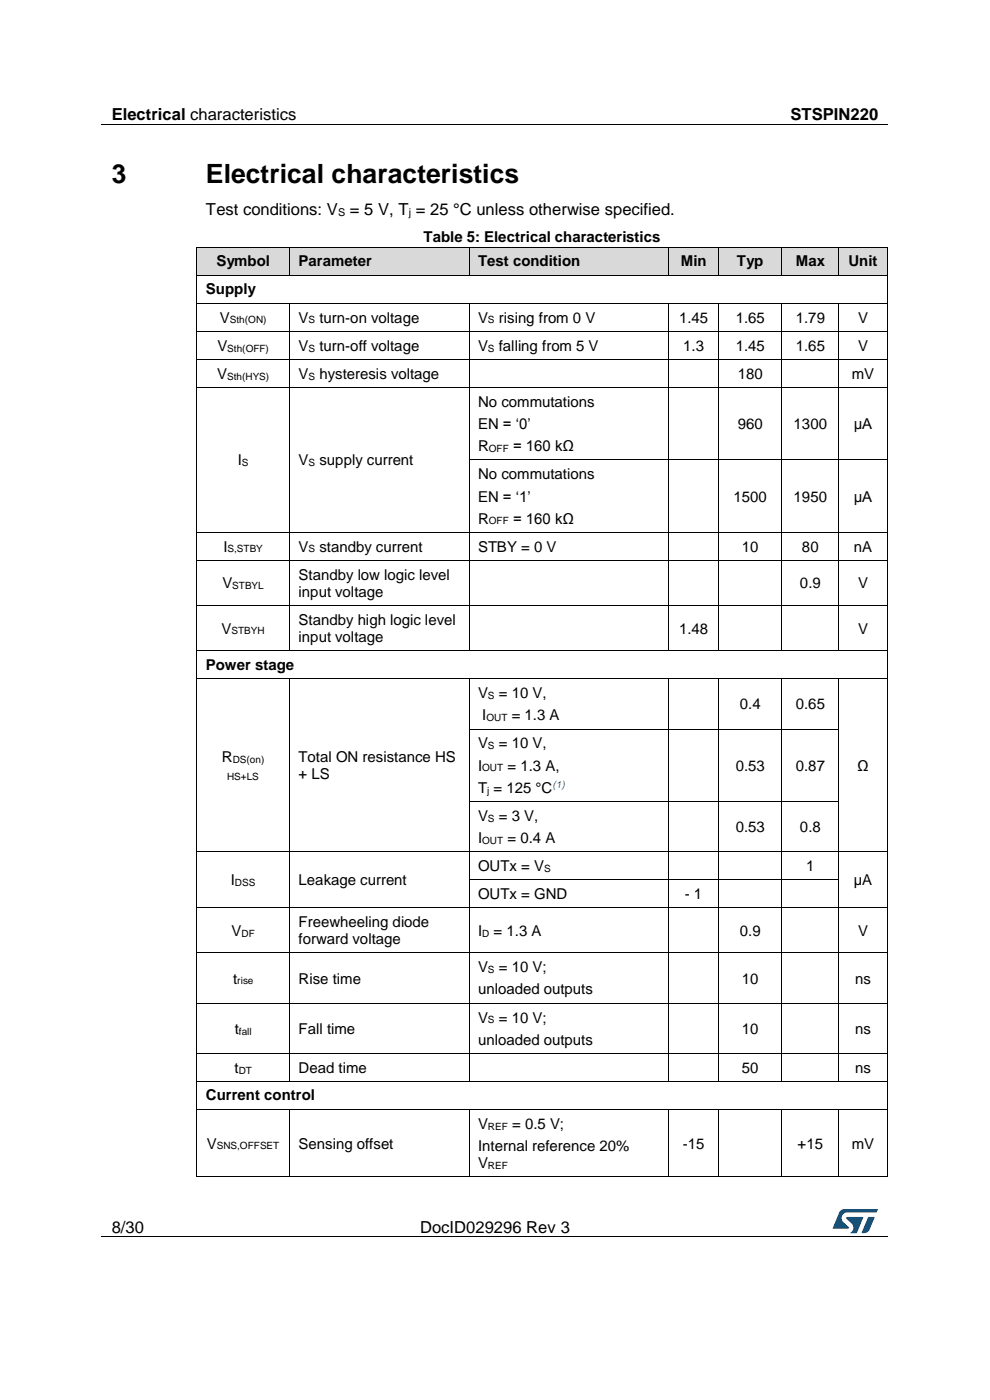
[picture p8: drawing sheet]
<svg xmlns="http://www.w3.org/2000/svg" width="210mm" height="297mm" viewBox="0 0 210 297" stroke-linecap="round" stroke-linejoin="round" font-family="sans-serif">
<path d="M21.5 26.5h166.7M21.5 262.4h166.7" fill="none" stroke="#000" stroke-width=".21"/>
<g fill="#000">
<path d="M104.6 26.4h.2v.1h-.2z" fill-rule="evenodd"/>
<path d="M61.6 262.3h.1v.2h-.1z" fill-rule="evenodd"/>
<path d="M148 262.3h.1v.2h-.1z" fill-rule="evenodd"/>
</g>
<g fill="#005288">
<path d="M178.2 256.9l.6-.4h.4l7 .1-.3 .6h-6.1a1.26 1.26 0 0 0-1.3 1.1 1.26 1.26 0 0 0 .8 1.4l.7 .6v.3l-3.3 .1z"/>
<path d="M184.2 258.2l1.3 .1-1 2.5a1.32 1.32 0 0 1-1.7 .7z"/>
<path d="M179.6 258.2l3.6 .1-1.5 3.3h-1.4a1.35 1.35 0 0 0 .7-1.2 1.35 1.35 0 0 0-.8-1.2l-.6-.6z"/>
</g>
<g fill="#d9d9d9">
<path d="M41.8 52.6h19.6v5.7h-19.6z" fill-rule="evenodd"/>
<path d="M43.7 52.6h15.8v5.7h-15.8z" fill-rule="evenodd"/>
<path d="M61.5 52.6h38v5.7h-38z" fill-rule="evenodd"/>
<path d="M63.3 52.6h34.3v5.7h-34.3z" fill-rule="evenodd"/>
<path d="M99.5 52.6h42.3v5.7h-42.3z" fill-rule="evenodd"/>
<path d="M101.4 52.6h38.5v5.7h-38.5z" fill-rule="evenodd"/>
<path d="M141.8 52.6h10.6v5.7h-10.6z" fill-rule="evenodd"/>
<path d="M143.7 52.6h6.8v5.7h-6.8z" fill-rule="evenodd"/>
<path d="M152.5 52.6h13.4v5.7h-13.4z" fill-rule="evenodd"/>
<path d="M154.3 52.6h9.7v5.7h-9.7z" fill-rule="evenodd"/>
<path d="M165.9 52.6h12v5.7h-12z" fill-rule="evenodd"/>
<path d="M167.8 52.6h8.2v5.7h-8.2z" fill-rule="evenodd"/>
<path d="M178 52.6h10.2v5.7h-10.2z" fill-rule="evenodd"/>
<path d="M179.8 52.6h6.5v5.7h-6.5z" fill-rule="evenodd"/>
</g>
<g fill="#000">
<path d="M41.7 58.3h.2v.2h-.2z" fill-rule="evenodd"/>
<path d="M41.7 58.3h.2v.2h-.2z" fill-rule="evenodd"/>
<path d="M41.7 52.5l.1 .1z" fill-rule="evenodd"/>
<path d="M41.7 52.5l.1 .1z" fill-rule="evenodd"/>
<path d="M41.9 58.3h.1v.2h-.1z" fill-rule="evenodd"/>
<path d="M61.3 52.5l.1 .1z" fill-rule="evenodd"/>
<path d="M61.3 58.3h.2v.2h-.2z" fill-rule="evenodd"/>
<path d="M99.5 52.5v.1z" fill-rule="evenodd"/>
<path d="M99.5 58.3h.1v.2h-.1z" fill-rule="evenodd"/>
<path d="M141.8 52.5v.1z" fill-rule="evenodd"/>
<path d="M141.8 58.3h.1v.2h-.1z" fill-rule="evenodd"/>
<path d="M152.4 52.5l.1 .1z" fill-rule="evenodd"/>
<path d="M152.4 58.3h.2v.2h-.2z" fill-rule="evenodd"/>
<path d="M165.8 52.5l.1 .1z" fill-rule="evenodd"/>
<path d="M165.8 58.3h.2v.2h-.2z" fill-rule="evenodd"/>
<path d="M177.9 52.5l.1 .1z" fill-rule="evenodd"/>
<path d="M177.9 58.3h.1v.2h-.1z" fill-rule="evenodd"/>
<path d="M188.2 58.3h.1v.2h-.1z" fill-rule="evenodd"/>
<path d="M188.2 58.3h.1v.2h-.1z" fill-rule="evenodd"/>
<path d="M188.2 52.5l.1 .1z" fill-rule="evenodd"/>
<path d="M188.2 52.5l.1 .1z" fill-rule="evenodd"/>
<path d="M41.7 64.3h.2v.1h-.2z" fill-rule="evenodd"/>
<path d="M41.7 70.2h.2v.2h-.2z" fill-rule="evenodd"/>
<path d="M41.7 76.2h.2v.1h-.2z" fill-rule="evenodd"/>
<path d="M61.3 64.3h.2v.1h-.2z" fill-rule="evenodd"/>
<path d="M61.3 70.2h.2v.2h-.2z" fill-rule="evenodd"/>
<path d="M61.3 76.2h.2v.1h-.2z" fill-rule="evenodd"/>
<path d="M99.4 64.3h.2v.1h-.2z" fill-rule="evenodd"/>
<path d="M99.4 70.2h.2v.2h-.2z" fill-rule="evenodd"/>
<path d="M99.4 76.2h.2v.1h-.2z" fill-rule="evenodd"/>
<path d="M141.7 64.3h.2v.1h-.2z" fill-rule="evenodd"/>
<path d="M141.7 70.2h.2v.2h-.2z" fill-rule="evenodd"/>
<path d="M141.7 76.2h.2v.1h-.2z" fill-rule="evenodd"/>
<path d="M152.3 64.3h.2v.1h-.2z" fill-rule="evenodd"/>
<path d="M152.3 70.2h.2v.2h-.2z" fill-rule="evenodd"/>
<path d="M152.3 76.2h.2v.1h-.2z" fill-rule="evenodd"/>
<path d="M165.8 64.3h.1v.1h-.1z" fill-rule="evenodd"/>
<path d="M165.8 70.2h.1v.2h-.1z" fill-rule="evenodd"/>
<path d="M165.8 76.2h.1v.1h-.1z" fill-rule="evenodd"/>
<path d="M177.8 64.3h.2v.1h-.2z" fill-rule="evenodd"/>
<path d="M177.8 70.2h.2v.2h-.2z" fill-rule="evenodd"/>
<path d="M177.8 76.2h.2v.1h-.2z" fill-rule="evenodd"/>
<path d="M188.2 64.3h.1v.1h-.1z" fill-rule="evenodd"/>
<path d="M188.2 70.2h.1v.2h-.1z" fill-rule="evenodd"/>
<path d="M188.2 76.2h.1v.1h-.1z" fill-rule="evenodd"/>
<path d="M41.7 82.1h.2v.2h-.2z" fill-rule="evenodd"/>
<path d="M41.7 97.5h.2v.1h-.2z" fill-rule="evenodd"/>
<path d="M61.3 82.1h.2v.2h-.2z" fill-rule="evenodd"/>
<path d="M61.3 97.5h.2v.1h-.2z" fill-rule="evenodd"/>
<path d="M99.4 82.1h.2v.2h-.2z" fill-rule="evenodd"/>
<path d="M99.4 97.5h.2v.1h-.2z" fill-rule="evenodd"/>
<path d="M141.7 82.1h.2v.2h-.2z" fill-rule="evenodd"/>
<path d="M141.7 97.5h.2v.1h-.2z" fill-rule="evenodd"/>
<path d="M152.3 82.1h.2v.2h-.2z" fill-rule="evenodd"/>
<path d="M152.3 97.5h.2v.1h-.2z" fill-rule="evenodd"/>
<path d="M165.8 82.1h.1v.2h-.1z" fill-rule="evenodd"/>
<path d="M165.8 97.5h.1v.1h-.1z" fill-rule="evenodd"/>
<path d="M177.8 82.1h.2v.2h-.2z" fill-rule="evenodd"/>
<path d="M177.8 97.5h.2v.1h-.2z" fill-rule="evenodd"/>
<path d="M188.2 82.1h.1v.2h-.1z" fill-rule="evenodd"/>
<path d="M188.2 97.5h.1v.1h-.1z" fill-rule="evenodd"/>
<path d="M41.7 112.8h.2v.2h-.2z" fill-rule="evenodd"/>
<path d="M41.7 118.8h.2v.2h-.2z" fill-rule="evenodd"/>
<path d="M61.3 112.8h.2v.2h-.2z" fill-rule="evenodd"/>
<path d="M61.3 118.8h.2v.2h-.2z" fill-rule="evenodd"/>
<path d="M99.4 112.8h.2v.2h-.2z" fill-rule="evenodd"/>
<path d="M99.4 118.8h.2v.2h-.2z" fill-rule="evenodd"/>
<path d="M141.7 112.8h.2v.2h-.2z" fill-rule="evenodd"/>
<path d="M141.7 118.8h.2v.2h-.2z" fill-rule="evenodd"/>
<path d="M152.3 112.8h.2v.2h-.2z" fill-rule="evenodd"/>
<path d="M152.3 118.8h.2v.2h-.2z" fill-rule="evenodd"/>
<path d="M165.8 112.8h.1v.2h-.1z" fill-rule="evenodd"/>
<path d="M165.8 118.8h.1v.2h-.1z" fill-rule="evenodd"/>
<path d="M177.8 112.8h.2v.2h-.2z" fill-rule="evenodd"/>
<path d="M177.8 118.8h.2v.2h-.2z" fill-rule="evenodd"/>
<path d="M188.2 112.8h.1v.2h-.1z" fill-rule="evenodd"/>
<path d="M188.2 118.8h.1v.2h-.1z" fill-rule="evenodd"/>
<path d="M41.7 128.4h.2v.1h-.2z" fill-rule="evenodd"/>
<path d="M41.7 138h.2v.2h-.2z" fill-rule="evenodd"/>
<path d="M61.3 128.4h.2v.1h-.2z" fill-rule="evenodd"/>
<path d="M61.3 138h.2v.2h-.2z" fill-rule="evenodd"/>
<path d="M99.4 128.4h.2v.1h-.2z" fill-rule="evenodd"/>
<path d="M99.4 138h.2v.2h-.2z" fill-rule="evenodd"/>
<path d="M141.7 128.4h.2v.1h-.2z" fill-rule="evenodd"/>
<path d="M141.7 138h.2v.2h-.2z" fill-rule="evenodd"/>
<path d="M152.3 128.4h.2v.1h-.2z" fill-rule="evenodd"/>
<path d="M152.3 138h.2v.2h-.2z" fill-rule="evenodd"/>
<path d="M165.8 128.4h.1v.1h-.1z" fill-rule="evenodd"/>
<path d="M165.8 138h.1v.2h-.1z" fill-rule="evenodd"/>
<path d="M177.8 128.4h.2v.1h-.2z" fill-rule="evenodd"/>
<path d="M177.8 138h.2v.2h-.2z" fill-rule="evenodd"/>
<path d="M188.2 128.4h.1v.1h-.1z" fill-rule="evenodd"/>
<path d="M188.2 138h.1v.2h-.1z" fill-rule="evenodd"/>
<path d="M41.7 143.9h.2v.2h-.2z" fill-rule="evenodd"/>
<path d="M41.7 154.6h.2v.2h-.2z" fill-rule="evenodd"/>
<path d="M61.3 143.9h.2v.2h-.2z" fill-rule="evenodd"/>
<path d="M61.3 154.6h.2v.2h-.2z" fill-rule="evenodd"/>
<path d="M99.4 143.9h.2v.2h-.2z" fill-rule="evenodd"/>
<path d="M99.4 154.6h.2v.2h-.2z" fill-rule="evenodd"/>
<path d="M141.7 143.9h.2v.2h-.2z" fill-rule="evenodd"/>
<path d="M141.7 154.6h.2v.2h-.2z" fill-rule="evenodd"/>
<path d="M152.3 143.9h.2v.2h-.2z" fill-rule="evenodd"/>
<path d="M152.3 154.6h.2v.2h-.2z" fill-rule="evenodd"/>
<path d="M165.8 143.9h.1v.2h-.1z" fill-rule="evenodd"/>
<path d="M165.8 154.6h.1v.2h-.1z" fill-rule="evenodd"/>
<path d="M177.8 143.9h.2v.2h-.2z" fill-rule="evenodd"/>
<path d="M177.8 154.6h.2v.2h-.2z" fill-rule="evenodd"/>
<path d="M188.2 143.9h.1v.2h-.1z" fill-rule="evenodd"/>
<path d="M188.2 154.6h.1v.2h-.1z" fill-rule="evenodd"/>
<path d="M41.7 170h.2v.1h-.2z" fill-rule="evenodd"/>
<path d="M61.3 170h.2v.1h-.2z" fill-rule="evenodd"/>
<path d="M99.4 170h.2v.1h-.2z" fill-rule="evenodd"/>
<path d="M141.7 170h.2v.1h-.2z" fill-rule="evenodd"/>
<path d="M152.3 170h.2v.1h-.2z" fill-rule="evenodd"/>
<path d="M165.8 170h.1v.1h-.1z" fill-rule="evenodd"/>
<path d="M177.8 170h.2v.1h-.2z" fill-rule="evenodd"/>
<path d="M188.2 170h.1v.1h-.1z" fill-rule="evenodd"/>
<path d="M41.7 180.6h.2v.2h-.2z" fill-rule="evenodd"/>
<path d="M41.7 186.5h.2v.2h-.2z" fill-rule="evenodd"/>
<path d="M41.7 192.5h.2v.1h-.2z" fill-rule="evenodd"/>
<path d="M61.3 180.6h.2v.2h-.2z" fill-rule="evenodd"/>
<path d="M61.3 186.5h.2v.2h-.2z" fill-rule="evenodd"/>
<path d="M61.3 192.5h.2v.1h-.2z" fill-rule="evenodd"/>
<path d="M99.4 180.6h.2v.2h-.2z" fill-rule="evenodd"/>
<path d="M99.4 186.5h.2v.2h-.2z" fill-rule="evenodd"/>
<path d="M99.4 192.5h.2v.1h-.2z" fill-rule="evenodd"/>
<path d="M141.7 180.6h.2v.2h-.2z" fill-rule="evenodd"/>
<path d="M141.7 186.5h.2v.2h-.2z" fill-rule="evenodd"/>
<path d="M141.7 192.5h.2v.1h-.2z" fill-rule="evenodd"/>
<path d="M152.3 180.6h.2v.2h-.2z" fill-rule="evenodd"/>
<path d="M152.3 186.5h.2v.2h-.2z" fill-rule="evenodd"/>
<path d="M152.3 192.5h.2v.1h-.2z" fill-rule="evenodd"/>
<path d="M165.8 180.6h.1v.2h-.1z" fill-rule="evenodd"/>
<path d="M165.8 186.5h.1v.2h-.1z" fill-rule="evenodd"/>
<path d="M165.8 192.5h.1v.1h-.1z" fill-rule="evenodd"/>
<path d="M177.8 180.6h.2v.2h-.2z" fill-rule="evenodd"/>
<path d="M177.8 186.5h.2v.2h-.2z" fill-rule="evenodd"/>
<path d="M177.8 192.5h.2v.1h-.2z" fill-rule="evenodd"/>
<path d="M188.2 180.6h.1v.2h-.1z" fill-rule="evenodd"/>
<path d="M188.2 186.5h.1v.2h-.1z" fill-rule="evenodd"/>
<path d="M188.2 192.5h.1v.1h-.1z" fill-rule="evenodd"/>
<path d="M41.7 202.1h.2v.2h-.2z" fill-rule="evenodd"/>
<path d="M41.7 212.8h.2v.1h-.2z" fill-rule="evenodd"/>
<path d="M61.3 202.1h.2v.2h-.2z" fill-rule="evenodd"/>
<path d="M61.3 212.8h.2v.1h-.2z" fill-rule="evenodd"/>
<path d="M99.4 202.1h.2v.2h-.2z" fill-rule="evenodd"/>
<path d="M99.4 212.8h.2v.1h-.2z" fill-rule="evenodd"/>
<path d="M141.7 202.1h.2v.2h-.2z" fill-rule="evenodd"/>
<path d="M141.7 212.8h.2v.1h-.2z" fill-rule="evenodd"/>
<path d="M152.3 202.1h.2v.2h-.2z" fill-rule="evenodd"/>
<path d="M152.3 212.8h.2v.1h-.2z" fill-rule="evenodd"/>
<path d="M165.8 202.1h.1v.2h-.1z" fill-rule="evenodd"/>
<path d="M165.8 212.8h.1v.1h-.1z" fill-rule="evenodd"/>
<path d="M177.8 202.1h.2v.2h-.2z" fill-rule="evenodd"/>
<path d="M177.8 212.8h.2v.1h-.2z" fill-rule="evenodd"/>
<path d="M188.2 202.1h.1v.2h-.1z" fill-rule="evenodd"/>
<path d="M188.2 212.8h.1v.1h-.1z" fill-rule="evenodd"/>
<path d="M41.7 223.4h.2v.2h-.2z" fill-rule="evenodd"/>
<path d="M41.7 229.4h.2v.1h-.2z" fill-rule="evenodd"/>
<path d="M41.7 235.3h.2v.2h-.2z" fill-rule="evenodd"/>
<path d="M61.3 223.4h.2v.2h-.2z" fill-rule="evenodd"/>
<path d="M61.3 229.4h.2v.1h-.2z" fill-rule="evenodd"/>
<path d="M61.3 235.3h.2v.2h-.2z" fill-rule="evenodd"/>
<path d="M99.4 223.4h.2v.2h-.2z" fill-rule="evenodd"/>
<path d="M99.4 229.4h.2v.1h-.2z" fill-rule="evenodd"/>
<path d="M99.4 235.3h.2v.2h-.2z" fill-rule="evenodd"/>
<path d="M141.7 223.4h.2v.2h-.2z" fill-rule="evenodd"/>
<path d="M141.7 229.4h.2v.1h-.2z" fill-rule="evenodd"/>
<path d="M141.7 235.3h.2v.2h-.2z" fill-rule="evenodd"/>
<path d="M152.3 223.4h.2v.2h-.2z" fill-rule="evenodd"/>
<path d="M152.3 229.4h.2v.1h-.2z" fill-rule="evenodd"/>
<path d="M152.3 235.3h.2v.2h-.2z" fill-rule="evenodd"/>
<path d="M165.8 223.4h.1v.2h-.1z" fill-rule="evenodd"/>
<path d="M165.8 229.4h.1v.1h-.1z" fill-rule="evenodd"/>
<path d="M165.8 235.3h.1v.2h-.1z" fill-rule="evenodd"/>
<path d="M177.8 223.4h.2v.2h-.2z" fill-rule="evenodd"/>
<path d="M177.8 229.4h.2v.1h-.2z" fill-rule="evenodd"/>
<path d="M177.8 235.3h.2v.2h-.2z" fill-rule="evenodd"/>
<path d="M188.2 223.4h.1v.2h-.1z" fill-rule="evenodd"/>
<path d="M188.2 229.4h.1v.1h-.1z" fill-rule="evenodd"/>
<path d="M188.2 235.3h.1v.2h-.1z" fill-rule="evenodd"/>
<path d="M41.7 249.6h.2v.2h-.2z" fill-rule="evenodd"/>
<path d="M41.7 249.6h.2v.2h-.2z" fill-rule="evenodd"/>
<path d="M61.3 249.6h.2v.2h-.2z" fill-rule="evenodd"/>
<path d="M99.4 249.6h.2v.2h-.2z" fill-rule="evenodd"/>
<path d="M141.7 249.6h.2v.2h-.2z" fill-rule="evenodd"/>
<path d="M152.3 249.6h.2v.2h-.2z" fill-rule="evenodd"/>
<path d="M165.8 249.6h.1v.2h-.1z" fill-rule="evenodd"/>
<path d="M177.8 249.6h.2v.2h-.2z" fill-rule="evenodd"/>
<path d="M188.2 249.6h.1v.2h-.1z" fill-rule="evenodd"/>
<path d="M188.2 249.6h.1v.2h-.1z" fill-rule="evenodd"/>
</g>
<g fill="none" stroke="#000" stroke-width=".21">
<path d="M41.8 52.6v5.7M41.8 58.5v5.8M41.8 52.5h19.5M42 58.4h19.3M61.4 52.6v5.7M61.4 52.5h38.1M61.5 58.4h38M99.5 52.6v5.7M99.5 52.5h42.3M99.6 58.4h42.2M141.8 52.6v5.7M141.8 52.5h10.6"/>
<path d="M141.9 58.4h10.5M152.4 52.6v5.7M152.5 52.5h13.3M152.6 58.4h13.2M165.9 52.6v5.7M165.9 52.5h12M166 58.4h11.9M177.9 52.6v5.7M178 52.5h10.2M178 58.4h10.2M188.2 52.6v5.7M188.2 58.5v5.8"/>
<path d="M41.8 64.4v5.8M41.8 70.4v5.8M41.8 76.3v5.8M41.9 64.4h19.4M41.9 70.3h19.4M41.9 76.2h19.4M61.4 64.4v5.8M61.4 70.4v5.8M61.4 76.3v5.8M61.5 64.4h37.9M61.5 70.3h37.9M61.5 76.2h37.9"/>
<path d="M99.5 64.4v5.8M99.5 70.4v5.8M99.5 76.3v5.8M99.6 64.4h42.1M99.6 70.3h42.1M99.6 76.2h42.1M141.8 64.4v5.8M141.8 70.4v5.8M141.8 76.3v5.8M141.9 64.4h10.4M141.9 70.3h10.4M141.9 76.2h10.4"/>
<path d="M152.4 64.4v5.8M152.4 70.4v5.8M152.4 76.3v5.8M152.5 64.4h13.3M152.5 70.3h13.3M152.5 76.2h13.3M165.9 64.4v5.8M165.9 70.4v5.8M165.9 76.3v5.8M165.9 64.4h11.9M165.9 70.3h11.9M165.9 76.2h11.9"/>
<path d="M177.9 64.4v5.8M177.9 70.4v5.8M177.9 76.3v5.8M178 64.4h10.2M178 70.3h10.2M178 76.2h10.2M188.2 64.4v5.8M188.2 70.4v5.8M188.2 76.3v5.8M41.8 82.3v15.2M41.8 97.6v15.2M41.9 82.2h19.4"/>
<path d="M61.4 82.3v15.2M61.4 97.6v15.2M61.5 82.2h37.9M99.5 82.3v15.2M99.5 97.6v15.2M99.6 82.2h42.1M99.6 97.6h42.1M141.8 82.3v15.2M141.8 97.6v15.2M141.9 82.2h10.4M141.9 97.6h10.4M152.4 82.3v15.2"/>
<path d="M152.4 97.6v15.2M152.5 82.2h13.3M152.5 97.6h13.3M165.9 82.3v15.2M165.9 97.6v15.2M165.9 82.2h11.9M165.9 97.6h11.9M177.9 82.3v15.2M177.9 97.6v15.2M178 82.2h10.2M178 97.6h10.2M188.2 82.3v15.2"/>
<path d="M188.2 97.6v15.2M41.8 113v5.8M41.8 119v9.4M41.9 112.9h19.4M41.9 118.9h19.4M61.4 113v5.8M61.4 119v9.4M61.5 112.9h37.9M61.5 118.9h37.9M99.5 113v5.8M99.5 119v9.4M99.6 112.9h42.1"/>
<path d="M99.6 118.9h42.1M141.8 113v5.8M141.8 119v9.4M141.9 112.9h10.4M141.9 118.9h10.4M152.4 113v5.8M152.4 119v9.4M152.5 112.9h13.3M152.5 118.9h13.3M165.9 113v5.8M165.9 119v9.4M165.9 112.9h11.9"/>
<path d="M165.9 118.9h11.9M177.9 113v5.8M177.9 119v9.4M178 112.9h10.2M178 118.9h10.2M188.2 113v5.8M188.2 119v9.4M41.8 128.5v9.5M41.8 138.2v5.7M41.9 128.5h19.4M41.9 138.1h19.4M61.4 128.5v9.5"/>
<path d="M61.5 128.5h37.9M61.5 138.1h37.9M99.5 128.5v9.5M99.6 128.5h42.1M99.6 138.1h42.1M141.8 128.5v9.5M141.9 128.5h10.4M141.9 138.1h10.4M152.4 128.5v9.5M152.5 128.5h13.3M152.5 138.1h13.3M165.9 128.5v9.5"/>
<path d="M165.9 128.5h11.9M165.9 138.1h11.9M177.9 128.5v9.5M178 128.5h10.2M178 138.1h10.2M188.2 128.5v9.5M188.2 138.2v5.7M41.8 144.1v10.5M41.8 154.8v15.2M41.9 144h19.4M61.4 144.1v10.5M61.4 154.8v15.2"/>
<path d="M61.5 144h37.9M99.5 144.1v10.5M99.5 154.8v15.2M99.6 144h42.1M99.6 154.7h42.1M141.8 144.1v10.5M141.8 154.8v15.2M141.9 144h10.4M141.9 154.7h10.4M152.4 144.1v10.5M152.4 154.8v15.2M152.5 144h13.3"/>
<path d="M152.5 154.7h13.3M165.9 144.1v10.5M165.9 154.8v15.2M165.9 144h11.9M165.9 154.7h11.9M177.9 144.1v10.5M177.9 154.8v15.2M178 144h10.2M188.2 144.1v10.5M188.2 154.8v15.2M41.8 170.1v10.5M61.4 170.1v10.5"/>
<path d="M99.5 170.1v10.5M99.6 170h42.1M141.8 170.1v10.5M141.9 170h10.4M152.4 170.1v10.5M152.5 170h13.3M165.9 170.1v10.5M165.9 170h11.9M177.9 170.1v10.5M188.2 170.1v10.5M41.8 180.8v5.7M41.8 186.7v5.8"/>
<path d="M41.8 192.6v9.5M41.9 180.7h19.4M41.9 192.6h19.4M61.4 180.8v5.7M61.4 186.7v5.8M61.4 192.6v9.5M61.5 180.7h37.9M61.5 192.6h37.9M99.5 180.8v5.7M99.5 186.7v5.8M99.5 192.6v9.5M99.6 180.7h42.1"/>
<path d="M99.6 186.6h42.1M99.6 192.6h42.1M141.8 180.8v5.7M141.8 186.7v5.8M141.8 192.6v9.5M141.9 180.7h10.4M141.9 186.6h10.4M141.9 192.6h10.4M152.4 180.8v5.7M152.4 186.7v5.8M152.4 192.6v9.5M152.5 180.7h13.3"/>
<path d="M152.5 186.6h13.3M152.5 192.6h13.3M165.9 180.8v5.7M165.9 186.7v5.8M165.9 192.6v9.5M165.9 180.7h11.9M165.9 186.6h11.9M165.9 192.6h11.9M177.9 180.8v5.7M177.9 186.7v5.8M177.9 192.6v9.5M178 180.7h10.2"/>
<path d="M178 192.6h10.2M188.2 180.8v5.7M188.2 186.7v5.8M188.2 192.6v9.5M41.8 202.3v10.5M41.8 212.9v10.5M41.9 202.2h19.4M41.9 212.8h19.4M61.4 202.3v10.5M61.4 212.9v10.5M61.5 202.2h37.9M61.5 212.8h37.9"/>
<path d="M99.5 202.3v10.5M99.5 212.9v10.5M99.6 202.2h42.1M99.6 212.8h42.1M141.8 202.3v10.5M141.8 212.9v10.5M141.9 202.2h10.4M141.9 212.8h10.4M152.4 202.3v10.5M152.4 212.9v10.5M152.5 202.2h13.3M152.5 212.8h13.3"/>
<path d="M165.9 202.3v10.5M165.9 212.9v10.5M165.9 202.2h11.9M165.9 212.8h11.9M177.9 202.3v10.5M177.9 212.9v10.5M178 202.2h10.2M178 212.8h10.2M188.2 202.3v10.5M188.2 212.9v10.5M41.8 223.6v5.8M41.8 229.5v5.8"/>
<path d="M41.8 235.5v14.1M41.9 223.5h19.4M41.9 229.4h19.4M41.9 235.4h19.4M61.4 223.6v5.8M61.4 235.5v14.1M61.5 223.5h37.9M61.5 229.4h37.9M61.5 235.4h37.9M99.5 223.6v5.8M99.5 235.5v14.1M99.6 223.5h42.1"/>
<path d="M99.6 229.4h42.1M99.6 235.4h42.1M141.8 223.6v5.8M141.8 235.5v14.1M141.9 223.5h10.4M141.9 229.4h10.4M141.9 235.4h10.4M152.4 223.6v5.8M152.4 235.5v14.1M152.5 223.5h13.3M152.5 229.4h13.3M152.5 235.4h13.3"/>
<path d="M165.9 223.6v5.8M165.9 235.5v14.1M165.9 223.5h11.9M165.9 229.4h11.9M165.9 235.4h11.9M177.9 223.6v5.8M177.9 235.5v14.1M178 223.5h10.2M178 229.4h10.2M178 235.4h10.2M188.2 223.6v5.8M188.2 229.5v5.8"/>
<path d="M188.2 235.5v14.1M41.9 249.7h19.4M61.5 249.7h37.9M99.6 249.7h42.1M141.9 249.7h10.4M152.5 249.7h13.3M165.9 249.7h11.9M178 249.7h10.2"/>
</g>
<g font-size="5.6">
<text x="23.7" y="38.9">3</text>
<text x="43.7" y="38.9">Electrical characteristics</text>
</g>
<g font-size="3.5">
<text x="23.7" y="25.5">Electrical characteristics</text>
<text x="167.7" y="25.5">STSPIN220</text>
<text x="43.7" y="45.6">Test conditions: V</text>
<text x="74.2" y="45.6">= 5 V, T = 25 °C unless otherwise specified.</text>
<text x="23.7" y="261.5">8/30</text>
<text x="89.1" y="261.5">DocID029296 Rev 3</text>
</g>
<g font-size="3.2">
<text x="89.8" y="51.4">Table 5: Electrical characteristics</text>
<text x="45.9" y="56.5">Symbol</text>
<text x="63.3" y="56.5">Parameter</text>
<text x="101.4" y="56.5">Test condition</text>
<text x="144.4" y="56.5">Min</text>
<text x="156.3" y="56.5">Typ</text>
<text x="168.8" y="56.5">Max</text>
<text x="180" y="56.5">Unit</text>
<text x="43.7" y="62.4">Supply</text>
<text x="46.7" y="68.5">V</text>
<text x="63.3" y="68.5">V</text>
<text x="67.8" y="68.5">turn-on voltage</text>
<text x="101.4" y="68.5">V</text>
<text x="105.8" y="68.5">rising from 0 V</text>
<text x="144" y="68.5">1.45</text>
<text x="156.1" y="68.5">1.65</text>
<text x="168.8" y="68.5">1.79</text>
<text x="182" y="68.5">V</text>
<text x="46.1" y="74.4">V</text>
<text x="63.3" y="74.4">V</text>
<text x="67.8" y="74.4">turn-off voltage</text>
<text x="101.4" y="74.4">V</text>
<text x="105.8" y="74.4">falling from 5 V</text>
<text x="144.9" y="74.4">1.3</text>
<text x="156.1" y="74.4">1.45</text>
<text x="168.8" y="74.4">1.65</text>
<text x="182" y="74.4">V</text>
<text x="46.1" y="80.4">V</text>
<text x="63.3" y="80.4">V</text>
<text x="67.8" y="80.4">hysteresis voltage</text>
<text x="156.5" y="80.4">180</text>
<text x="180.7" y="80.4">mV</text>
<text x="101.4" y="86.3">No commutations</text>
<text x="101.4" y="91">EN = ‘0’</text>
<text x="101.4" y="95.7">R</text>
<text x="108.9" y="95.7">= 160 kΩ</text>
<text x="156.5" y="91">960</text>
<text x="168.4" y="91">1300</text>
<text x="181.1" y="91">μA</text>
<text x="50.4" y="98.7">I</text>
<text x="63.3" y="98.7">V</text>
<text x="67.8" y="98.7">supply current</text>
<text x="101.4" y="101.7">No commutations</text>
<text x="101.4" y="106.4">EN = ‘1’</text>
<text x="155.6" y="106.4">1500</text>
<text x="168.4" y="106.4">1950</text>
<text x="181.1" y="106.4">μA</text>
<text x="101.4" y="111.1">R</text>
<text x="108.9" y="111.1">= 160 kΩ</text>
<text x="47.4" y="117">I</text>
<text x="63.3" y="117">V</text>
<text x="67.8" y="117">standby current</text>
<text x="101.4" y="117">STBY = 0 V</text>
<text x="157.4" y="117">10</text>
<text x="170.1" y="117">80</text>
<text x="181.1" y="117">nA</text>
<text x="47.2" y="124.8">V</text>
<text x="63.3" y="123">Standby low logic level</text>
<text x="169.7" y="124.8">0.9</text>
<text x="182" y="124.8">V</text>
<text x="63.3" y="126.6">input voltage</text>
<text x="47" y="134.4">V</text>
<text x="63.3" y="132.6">Standby high logic level</text>
<text x="63.3" y="136.2">input voltage</text>
<text x="144" y="134.4">1.48</text>
<text x="182" y="134.4">V</text>
<text x="43.7" y="142.1">Power stage</text>
<text x="101.4" y="148.1">V</text>
<text x="105.8" y="148.1">= 10 V,</text>
<text x="102.3" y="152.8">I</text>
<text x="108.6" y="152.8">= 1.3 A</text>
<text x="157" y="150.5">0.4</text>
<text x="168.8" y="150.5">0.65</text>
<text x="47.1" y="161.7">R</text>
<text x="63.3" y="161.7">Total ON resistance HS</text>
<text x="101.4" y="158.8">V</text>
<text x="105.8" y="158.8">= 10 V,</text>
<text x="63.3" y="165.3">+ LS</text>
<text x="101.4" y="163.5">I</text>
<text x="107.7" y="163.5">= 1.3 A,</text>
<text x="156.1" y="163.5">0.53</text>
<text x="168.8" y="163.5">0.87</text>
<text x="181.9" y="163.5">Ω</text>
<text x="101.4" y="168.2">T = 125 °C</text>
<text x="101.4" y="174.1">V</text>
<text x="101.4" y="178.8">I</text>
<text x="105.8" y="174.1">= 3 V,</text>
<text x="107.7" y="178.8">= 0.4 A</text>
<text x="156.1" y="176.5">0.53</text>
<text x="169.7" y="176.5">0.8</text>
<text x="101.4" y="184.8">OUTx = V</text>
<text x="171" y="184.8">1</text>
<text x="48.9" y="187.8">I</text>
<text x="63.3" y="187.8">Leakage current</text>
<text x="101.4" y="190.7">OUTx = GND</text>
<text x="145.3" y="190.7">- 1</text>
<text x="181.1" y="187.8">µA</text>
<text x="63.3" y="196.7">Freewheeling diode</text>
<text x="49.1" y="198.5">V</text>
<text x="63.3" y="200.3">forward voltage</text>
<text x="101.4" y="198.5">I</text>
<text x="104.7" y="198.5">= 1.3 A</text>
<text x="157" y="198.5">0.9</text>
<text x="182" y="198.5">V</text>
<text x="49.5" y="208.7">t</text>
<text x="63.3" y="208.7">Rise time</text>
<text x="101.4" y="206.3">V</text>
<text x="105.8" y="206.3">= 10 V;</text>
<text x="157.4" y="208.7">10</text>
<text x="181.4" y="208.7">ns</text>
<text x="101.4" y="211">unloaded outputs</text>
<text x="49.8" y="219.3">t</text>
<text x="63.3" y="219.3">Fall time</text>
<text x="101.4" y="217">V</text>
<text x="101.4" y="221.7">unloaded outputs</text>
<text x="105.8" y="217">= 10 V;</text>
<text x="157.4" y="219.3">10</text>
<text x="181.4" y="219.3">ns</text>
<text x="49.7" y="227.6">t</text>
<text x="63.3" y="227.6">Dead time</text>
<text x="157.4" y="227.6">50</text>
<text x="181.4" y="227.6">ns</text>
<text x="43.7" y="233.5">Current control</text>
<text x="101.4" y="239.5">V</text>
<text x="108.6" y="239.5">= 0.5 V;</text>
<text x="43.9" y="243.7">V</text>
<text x="63.3" y="243.7">Sensing offset</text>
<text x="101.4" y="244.2">Internal reference 20%</text>
<text x="144.8" y="243.7">-15</text>
<text x="169.2" y="243.7">+15</text>
<text x="180.7" y="243.7">mV</text>
<text x="101.4" y="247.9">V</text>
</g>
<g font-size="2.3">
<text x="71.7" y="45.7">S</text>
<text x="86.7" y="45.7">j</text>
</g>
<g font-size="2.1">
<text x="48.8" y="68.6">Sth(ON)</text>
<text x="65.5" y="68.6">S</text>
<text x="103.5" y="68.6">S</text>
<text x="48.2" y="74.6">Sth(OFF)</text>
<text x="65.5" y="74.6">S</text>
<text x="103.5" y="74.6">S</text>
<text x="48.2" y="80.5">Sth(HYS)</text>
<text x="65.5" y="80.5">S</text>
<text x="103.7" y="95.9">OFF</text>
<text x="51.3" y="98.9">S</text>
<text x="65.5" y="98.9">S</text>
<text x="103.7" y="111.3">OFF</text>
<text x="48.3" y="117.2">S,STBY</text>
<text x="65.5" y="117.2">S</text>
<text x="49.3" y="125">STBYL</text>
<text x="49.1" y="134.6">STBYH</text>
<text x="103.5" y="148.3">S</text>
<text x="103.2" y="153">OUT</text>
<text x="49.4" y="161.8">DS(on)</text>
<text x="103.5" y="158.9">S</text>
<text x="48.2" y="165.5">HS+LS</text>
<text x="102.3" y="163.6">OUT</text>
<text x="103.4" y="168.3">j</text>
<text x="102.3" y="179">OUT</text>
<text x="103.5" y="174.3">S</text>
<text x="115.4" y="185">S</text>
<text x="49.8" y="187.9">DSS</text>
<text x="51.2" y="198.7">DF</text>
<text x="102.3" y="198.7">D</text>
<text x="50.3" y="208.8">rise</text>
<text x="103.5" y="206.5">S</text>
<text x="50.7" y="219.5">fall</text>
<text x="103.5" y="217.1">S</text>
<text x="50.6" y="227.8">DT</text>
<text x="103.5" y="239.6">REF</text>
<text x="46" y="243.8">SNS,OFFSET</text>
<text x="103.5" y="248">REF</text>
</g>
<text font-size="2.1" fill="#00f" x="117.2" y="167.1">(1)</text>
</svg>
